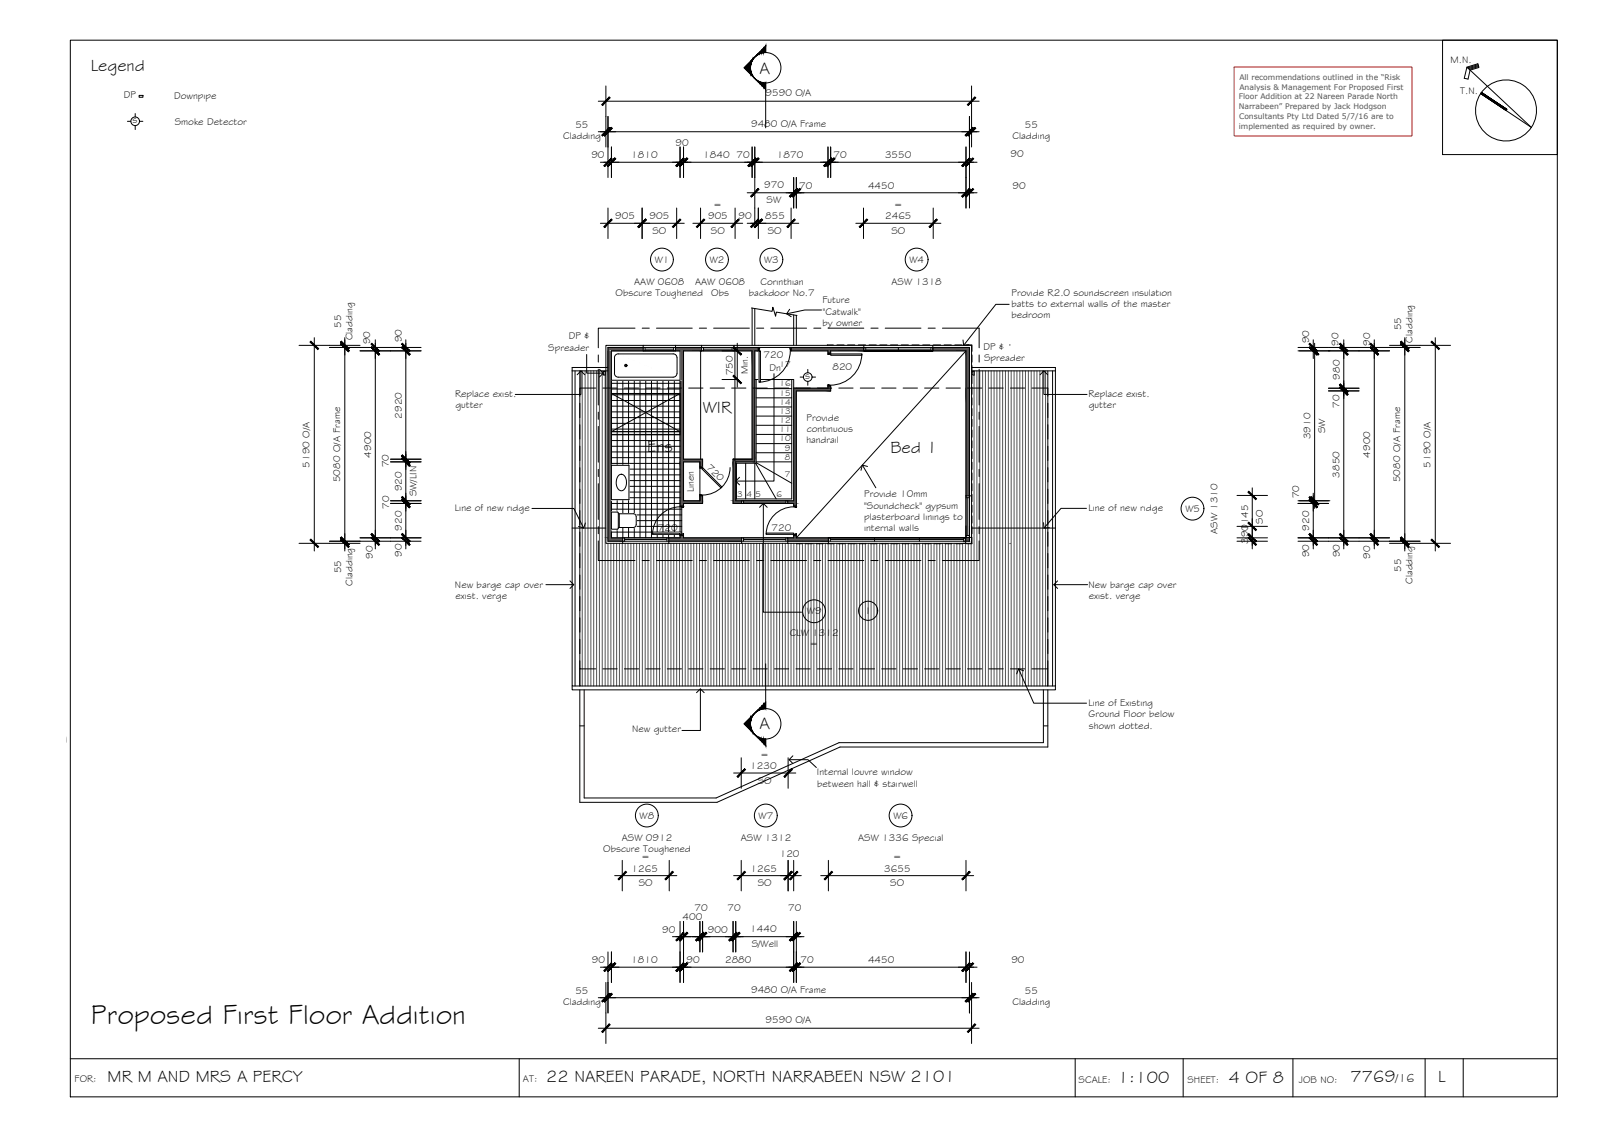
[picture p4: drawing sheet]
<svg xmlns="http://www.w3.org/2000/svg" width="420mm" height="297mm" viewBox="0 0 420 297" stroke-linecap="round" stroke-linejoin="round" font-family="sans-serif">
<!-- layer: HATCH -->
<g fill="#545454" stroke="#545454" stroke-width=".26">
<path d="M192.3 131.3h2.2v.7z"/>
<path d="M217.2 101.2l.7 .6v-.6zM217.2 101.2l.7 .6h-.7z"/>
<path d="M208.2 101.8l9.7 .7v-.7zM208.2 101.8l9.7 .7h-9.7z"/>
<path d="M208.2 102.5l.7 28.8v-28.8zM208.2 102.5l.7 28.8h-.7z"/>
<path d="M206.6 131.3l2.3 .7v-.7zM206.6 131.3l2.3 .7h-2.3z"/>
<path d="M208.2 132l.7 .7v-.7zM208.2 132l.7 .7h-.7z"/>
<path d="M192.5 91.1l6.4 .9v-.9zM192.5 91.1l6.4 .9h-6.4z"/>
<path d="M197.3 92l.7 28.4v-28.4zM197.3 92l.7 28.4h-.7z"/>
<path d="M192.3 120.4l5.7 .7v-.7zM192.3 120.4l5.7 .7h-5.7z"/>
<path d="M192.3 121.1l.7 10.2v-10.2zM192.3 121.1l.7 10.2h-.7z"/>
<path d="M192.3 132h2.2zM192.3 131.3l2.2 .7h-2.2z"/>
<path d="M177.2 91.1l6.8 .9v-.9zM177.2 91.1l6.8 .9h-6.8z"/>
<path d="M178.4 92l.9 28.4v-28.4zM178.4 92l.9 28.4h-.9z"/>
<path d="M178.4 120.4l5.9 .7v-.7zM178.4 120.4l5.9 .7h-5.9z"/>
<path d="M183.6 121.1l.7 1.3v-1.3zM183.6 121.1l.7 1.3h-.7z"/>
<path d="M183.6 130l.7 1.3v-1.3zM183.6 130l.7 1.3h-.7z"/>
<path d="M178.4 121.1l.9 10.2v-10.2zM178.4 121.1l.9 10.2h-.9z"/>
<path d="M178.4 131.3l5.9 .7v-.7zM178.4 131.3l5.9 .7h-5.9z"/>
<path d="M178.4 132l.9 .7v-.7zM178.4 132l.9 .7h-.9z"/>
<path d="M159.5 91.1l9.2 .9v-.9zM159.5 91.1l9.2 .9h-9.2z"/>
<path d="M159.5 92l.9 49v-49zM159.5 92l.9 49h-.9z"/>
<path d="M159.5 141l3.8 .9v-.9zM159.5 141l3.8 .9h-3.8z"/>
<path d="M178.4 140.3l.9 .7v-.7zM178.4 140.3l.9 .7h-.9z"/>
<path d="M175.4 141l19.1 .9v-.9zM175.4 141l19.1 .9h-19.1z"/>
<path d="M244.7 91.1l9.6 .9v-.9zM244.7 91.1l9.6 .9h-9.6z"/>
<path d="M207.5 91.1l19.1 .9v-.9zM207.5 91.1l19.1 .9h-19.1z"/>
<path d="M217.2 92l.7 .6v-.6zM217.2 92l.7 .6h-.7z"/>
<path d="M253.4 92l.9 9.7v-9.7zM253.4 92l.9 9.7h-.9z"/>
<path d="M253.4 101.7l.9 28.3v-28.3zM253.4 101.7l.9 28.3h-.9z"/>
<path d="M253.4 140.9l.9 .1zM253.4 140.9l.9 .1z"/>
<path d="M208.2 140.3l.7 .7v-.7zM208.2 140.3l.7 .7h-.7z"/>
<path d="M253.3 141l1 .9v-.9zM253.3 141l1 .9h-1z"/>
<path d="M206.6 141l10.7 .9v-.9zM206.6 141l10.7 .9h-10.7z"/>
</g>
<!-- layer: TILES -->
<g fill="none" stroke="#000" stroke-width=".26">
<path d="M160.4 93h18M160.4 94.5h18M160.4 96h18M160.4 97.5h18M160.4 99h18M161.9 92v49M163.4 92v49M164.9 92v49M166.4 92v49M167.9 92v49M169.4 92v49M170.9 92v49"/>
<path d="M172.4 92v49M173.9 92v49M175.4 92v49M176.9 92v49M160.4 100.5h18M160.4 102h18M160.4 103.5h18M160.4 105h18M160.4 106.5h18M160.4 108h18M160.4 109.5h18M160.4 111h18"/>
<path d="M160.4 112.5h18M160.4 114h18M160.4 115.5h18M160.4 117h18M160.4 118.5h18M160.4 120h18M160.4 121.5h18M160.4 123h18M160.4 124.5h18M160.4 126h18M160.4 127.5h18M160.4 129h18"/>
<path d="M160.4 130.5h18M160.4 132h18M160.4 133.5h18.4M160.4 135h18.4M160.4 136.5h18.4M160.4 138h18.4M160.4 139.5h18.4M178.4 132.9v7.2M178.8 132.9v7.2"/>
</g>
<!-- layer: HATCH -->
<g fill="none" stroke="#545454" stroke-width=".26">
<path d="M152.7 97.2v82.6M153.5 97.2v82.6M154.2 97.2v82.6M155 97.2v82.6M155.7 97.2v82.6M156.5 97.2v82.6M157.2 97.2v82.6M158 97.2v82.6M158.7 97.2v82.6M255.5 97.2v82.6M256.2 97.2v82.6M257 97.2v82.6"/>
<path d="M257.7 97.2v82.6M258.5 97.2v82.6M259.2 97.2v82.6M260 97.2v82.6M260.7 97.2v82.6M261.5 97.2v82.6M262.2 97.2v82.6M263 97.2v82.6M263.7 97.2v82.6M264.5 97.2v82.6M265.2 97.2v82.6M266 97.2v82.6"/>
<path d="M266.7 97.2v82.6M267.5 97.2v82.6M268.2 97.2v82.6M269 97.2v82.6M269.7 97.2v82.6M270.5 97.2v82.6M271.2 97.2v82.6M272 97.2v82.6M272.7 97.2v82.6M273.5 97.2v82.6M274.2 97.2v82.6M159.5 142.4v37.4"/>
<path d="M160.2 142.4v37.4M161 142.4v37.4M161.7 142.4v37.4M162.5 142.4v37.4M163.2 142.4v37.4M164 142.4v37.4M164.7 142.4v37.4M165.5 142.4v37.4M166.2 142.4v37.4M167 142.4v37.4M167.7 142.4v37.4M168.5 142.4v37.4"/>
<path d="M169.2 142.4v37.4M170 142.4v37.4M170.7 142.4v37.4M171.5 142.4v37.4M172.2 142.4v37.4M173 142.4v37.4M173.7 142.4v37.4M174.5 142.4v37.4M175.2 142.4v37.4M176 142.4v37.4M176.7 142.4v37.4M177.5 142.4v37.4"/>
<path d="M178.2 142.4v37.4M179 142.4v37.4M179.7 142.4v37.4M180.5 142.4v37.4M181.2 142.4v37.4M182 142.4v37.4M182.7 142.4v37.4M183.5 142.4v37.4M184.2 142.4v37.4M185 142.4v37.4M185.7 142.4v37.4M186.5 142.4v37.4"/>
<path d="M187.2 142.4v37.4M188 142.4v37.4M188.7 142.4v37.4M189.5 142.4v37.4M190.2 142.4v37.4M191 142.4v37.4M191.7 142.4v37.4M192.5 142.4v37.4M193.2 142.4v37.4M194 142.4v37.4M194.7 142.4v37.4M195.5 142.4v37.4"/>
<path d="M196.2 142.4v37.4M197 142.4v37.4M197.7 142.4v37.4M198.5 142.4v37.4M199.2 142.4v37.4M200 142.4v37.4M200.7 142.4v37.4M201.5 142.4v37.4M202.2 142.4v37.4M203 142.4v37.4M203.7 142.4v37.4M204.5 142.4v37.4"/>
<path d="M205.2 142.4v37.4M206 142.4v37.4M206.7 142.4v37.4M207.5 142.4v37.4M208.2 142.4v37.4M209 142.4v37.4M209.7 142.4v37.4M210.5 142.4v37.4M211.2 142.4v37.4M212 142.4v37.4M212.7 142.4v37.4M213.5 142.4v37.4"/>
<path d="M214.2 142.4v37.4M215 142.4v37.4M215.7 142.4v37.4M216.5 142.4v37.4M217.2 142.4v37.4M218 142.4v37.4M218.7 142.4v37.4M219.5 142.4v37.4M220.2 142.4v37.4M221 142.4v37.4M221.7 142.4v37.4M222.5 142.4v37.4"/>
<path d="M223.2 142.4v37.4M224 142.4v37.4M224.7 142.4v37.4M225.5 142.4v37.4M226.2 142.4v37.4M227 142.4v37.4M227.7 142.4v37.4M228.5 142.4v37.4M229.2 142.4v37.4M230 142.4v37.4M230.7 142.4v37.4M231.5 142.4v37.4"/>
<path d="M232.2 142.4v37.4M233 142.4v37.4M233.7 142.4v37.4M234.5 142.4v37.4M235.2 142.4v37.4M236 142.4v37.4M236.7 142.4v37.4M237.5 142.4v37.4M238.2 142.4v37.4M239 142.4v37.4M239.7 142.4v37.4M240.5 142.4v37.4"/>
<path d="M241.2 142.4v37.4M242 142.4v37.4M242.7 142.4v37.4M243.5 142.4v37.4M244.2 142.4v37.4M245 142.4v37.4M245.7 142.4v37.4M246.5 142.4v37.4M247.2 142.4v37.4M248 142.4v37.4M248.7 142.4v37.4M249.5 142.4v37.4"/>
<path d="M250.2 142.4v37.4M251 142.4v37.4M251.7 142.4v37.4M252.5 142.4v37.4M253.2 142.4v37.4M254 142.4v37.4M254.7 142.4v37.4"/>
</g>
<!-- layer: BORDER -->
<g fill="none" stroke="#000" stroke-width=".26">
<path d="M18.4 10.5h390v277.1h-390zM378.3 10.5h30.1v30h-30.1zM384.7 17.6l2.9-.9 .3 1-2.3 .7-.6 2.3-1-.2 .7-2.9 16.9 15.8-13.2-8.9M387.7 16.9l-2.8 .9M387.8 17.2l-2.7 .8M387.8 17.4l-2.5 .8M388.6 24.2l6.6 4.5M18.4 277.6h390M136.2 277.6v10M282 277.6v10M310.3 277.6v10M339.1 277.6v10"/>
<path d="M373.8 277.6v10M383.8 277.6v10"/>
<circle cx="395" cy="29" r="8"/>
</g>
<!-- layer: SERVICES -->
<g fill="none" stroke="#000" stroke-width=".26">
<path d="M33.4 31.8h.9M35.5 29.8v.9M35.5 32.9v1.1M36.5 25h1v.5h-1zM36.6 31.8h.9M158.2 97.3h.5v1h-.5zM209.9 98.9h.8M211.9 96.9v.8M211.9 100v1M213 98.9h.9M255 97.3h.5v1h-.5z"/>
<circle cx="35.5" cy="31.8" r="1.13"/>
<circle cx="211.9" cy="98.9" r="1.13"/>
</g>
<!-- layer: NEWWORK -->
<g fill="none" stroke="#000" stroke-width=".26">
<path d="M150.8 97.2v82.6M152.1 97.2v82.6h122.7v-82.6M159.5 96.3h-9.4v.9h9.4M168.7 91.1h-9.2v50.8h3.8M168.7 90.5v1.5M177.2 91.1h6.8M177.2 90.5v1.5M184 90.5v1.5h-4.7v28.4h5v2M192.5 90.5v1.5h4.8v28.4h-5v11.6h15.9v.7h.7v-30.2h9v-1.3h-.7v.6h-9M192.5 91.1h34.1M197.1 80.7l5.4 .9 .2-1 .7 2.3 .2-1.1 5.4 .9M197.3 80.8v9.7"/>
<path d="M198 80.9v9.6M198.9 91.1v.9h-.9v29.1h-5v10.2h15.2v-27.5M208.2 82.6v7.9M208.9 82.7v7.8M217 90.4h1.6M219.5 90.4h1.9M222.3 90.4h1.9M225.1 90.4h1.9M226.6 90.5v1.5h-8.7v.6h-.7v-.6h-9.7v-.9M227.9 90.4h1.9M230.7 90.4h1.9M233.6 90.4h1.8"/>
<path d="M236.4 90.4h1.8M239.2 90.4h1.9M242 90.4h1.9M244.7 90.5v1.5h8.7v38h1.4M244.7 91.1h9.6v38.9M244.8 90.4h1.9M247.6 90.4h1.9M250.4 90.4h1.9M253.2 90.4h1.6M254.8 96.3h22v.9h-22M254.9 90.4v1.7M254.9 93.1v1.8"/>
<path d="M254.9 95.9v1.8M254.9 98.7v1.9M276.1 97.2v82.6M254.9 101.5v1.9M254.9 104.3v1.9M254.9 107.1v1.9M254.9 109.9v1.9M254.9 112.7v1.9M254.9 115.6v1.8M254.9 118.4v1.8M150.1 138.4h8.8M183.6 122.4v-1.3h-4.3v10.2h4.3v-1.3"/>
<path d="M184.3 130v2h-5v.7h-.9v-40.7h-18v49h2.9v1.4M253.4 137.9v3.1h-.7M254.3 137.9v4h-1.6M254.8 138.4h22M254.9 121.2v1.9M254.9 124v1.9M254.9 126.8v1.9M254.9 129.6v1.9M254.9 132.4v1.9M254.9 135.2v1.9M254.9 138.1v1.8M175.4 142.4v-1.4h3v-.7h.9v.7h15.2v1.4"/>
<path d="M175.4 141.9h19.1M206.6 142.4v-1.4h1.6v-.7h.7v.7h8.4v1.4M206.6 141.9h10.7M208.9 142.6h1.4M211.3 142.6h1.8M214.1 142.6h1.8M216.9 142.6h1.9M219.7 142.6h1.9M222.5 142.6h1.9M225.3 142.6h1.9M228.1 142.6h1.9M231 142.6h1.8"/>
<path d="M233.8 142.6h1.8M236.6 142.6h1.8M239.4 142.6h1.9M242.2 142.6h1.9M245 142.6h1.9M247.8 142.6h1.9M250.6 142.6h1.9M253.3 141v1.4M253.4 140.9h1.4M254.9 140.9v1.7h-1.4M150.1 179.8v1.1h126.7v-1.1"/>
</g>
<!-- layer: 0.13 -->
<path d="M183.8 92v28.4M192.8 92v28.9M207.3 92a8.2 8.2 0 0 1-8.2 8.2M226 92.8a8.2 8.2 0 0 1-8.2 8.2M253.4 92l-44.5 49M178.3 132.9a7.2 7.2 0 0 0-7.2 7.2M183.6 121.1v10.2M191.5 122.6a7.2 7.2 0 0 1-7.2 7.2M208.2 132.9a7.2 7.2 0 0 0-7.3 7.2" fill="none" stroke="#000" stroke-width=".26"/>
<!-- layer: STAIRS -->
<g fill="none" stroke="#000" stroke-width=".26">
<path d="M198 99.5h10.2v4.3M198.3 99.5v21.9h-5.3M207.7 99.5v31.3h-14.7M198.3 118.7h9.4M198.3 116.3h9.4M198.3 113.9h9.4M198.3 111.5h9.4M198.3 109.1h9.4M198.3 106.7h9.4M198.3 104.3h9.4M198.3 101.9h9.4M193.2 121.4v9.4"/>
<path d="M195.6 121.4v9.4M198 121.4v9.4M198.2 121.4l5.4 9.4M198.3 121.1h9.4M198.3 121.3l9.4 5.4"/>
</g>
<!-- layer: MASK -->
<g fill="#fff" stroke="#fff" stroke-width=".26">
<path d="M184.3 122.6v.5l-.3-.3z"/>
<path d="M184.3 122.6l4.8 4.8-4.8-4.3z"/>
<path d="M166.8 135.3v2.4z"/>
<path d="M160.4 92h18z"/>
<path d="M160.4 92h18v7.7z"/>
<path d="M171.2 140.1h7.2v-.3zM171.2 139.8h7.2l-7.2 .3z"/>
<path d="M184.3 123.1l4.8 4.8v-.5zM189.1 127.4l.2 .3-.2 .2z"/>
<path d="M160.4 122v9l4.6-9zM165 122v9h-4.6z"/>
<path d="M166.9 135.4l-.1 2.3zM166.8 135.3v2.4zM166.8 135.3v2.4z"/>
<path d="M166.8 135.3v2.5zM166.8 135.2v2.6z"/>
<path d="M166.8 135.2v2.6zM166.8 135.2v2.6z"/>
<path d="M166.8 135.2v2.7zM166.8 135.1v2.8z"/>
<path d="M166.8 135.1l-.1 2.9zM166.7 135v3z"/>
<path d="M166.7 135v3zM166.7 135v3z"/>
<path d="M166.7 135l-.1 3.1zM166.6 134.9v3.2z"/>
<path d="M166.6 134.9v3.2zM166.6 134.9v3.2z"/>
<path d="M166.6 134.9l-.1 3.3zM166.5 134.8v3.4z"/>
<path d="M166.5 134.8v3.4zM166.5 134.8v3.4z"/>
<path d="M166.5 134.8l-.1 3.4zM166.4 134.8v3.4z"/>
<path d="M166.4 134.8v3.5zM166.4 134.7v3.6z"/>
<path d="M166.4 134.7l-.1 3.6zM166.3 134.7v3.6z"/>
<path d="M166.3 134.7v3.6zM166.3 134.7v3.6z"/>
<path d="M166.3 134.7l-.2 3.6h.2zM166.1 134.7h.2l-.2 3.6z"/>
<path d="M162.2 138.3h3.9v-3.6zM162.2 134.7h3.9l-3.9 3.6z"/>
<path d="M162.2 134.5v4zM162.2 134.5v4z"/>
<path d="M162.2 134.5l-.1 4.1zM162.1 134.4v4.2z"/>
<path d="M162.1 134.4v4.2zM162.1 134.4v4.2z"/>
<path d="M162.1 134.4v4.3zM162.1 134.3v4.4z"/>
<path d="M162.1 134.3v4.4zM162.1 134.3v4.4z"/>
<path d="M162.1 134.3l-.1 4.4zM162 134.3v4.4z"/>
<path d="M162 134.3v4.4zM162 134.3v4.4z"/>
<path d="M162 134.3l-.1 4.4zM161.9 134.3v4.4z"/>
<path d="M161.9 134.3l-1.5 4.4h1.5zM160.4 134.3h1.5l-1.5 4.4z"/>
<path d="M160.4 99.7h18zM160.4 92l18 7.7h-18z"/>
<path d="M217.9 92.8v.3l8.2-.3zM217.9 93.1l8.2-.3v.3z"/>
<path d="M201 140.1h7.2v-.3zM201 139.8h7.2l-7.2 .3z"/>
<path d="M199.1 92l.3 8.2v-8.2zM199.1 92l.3 8.2h-.3z"/>
</g>
<path d="M160.4 92h18v7.7h-18zM199.1 92h.3v8.2h-.3zM217.9 92.8h8.2v.3h-8.2zM160.4 122h4.6v9h-4.6zM161.9 134.2l.2 .1M161.9 134.3h-1.5v4.4h1.5l.3-.4h3.9a.75 .75 0 0 0 .7-.8l.1-2.1M162.1 134.3l.1 .4h3.9a.72 .72 0 0 1 .7 .7M171.2 139.8h7.2v.3h-7.2zM184.3 122.6l5 5.1-.2 .2-5.1-5.1zM201 139.8h7.2v.3h-7.2z" fill="none" stroke="#fff" stroke-width=".26"/>
<!-- layer: DOORS -->
<g fill="none" stroke="#000" stroke-width=".26">
<path d="M198.9 91.1h.3l-.1 .9h-.2zM199.1 92h.3v8.2h-.3zM207.1 91.1h.4v.9h-.2zM217.2 92.6h.7v.2l-.7 .1zM217.9 92.8h8.2v.3h-8.2zM217.2 100.9l.7 .1v.2h-.7zM171.2 139.8h7.2v.3h-7.2zM178.4 132.7h.9v.3l-.9-.1zM183.6 122.4h.7v.2l-.7 .1zM183.6 129.6l.7 .2v.2h-.7zM184.3 122.6l5 5.1-.2 .2-5.1-5.1zM201 139.8h7.2v.3h-7.2z"/>
<path d="M208.2 132.7h.7v.3l-.7-.1zM178.4 140.1l.9-.2v.4h-.9zM208.2 140.1l.7-.2v.4h-.7z"/>
</g>
<!-- layer: WETAREA FIXTURES -->
<g fill="none" stroke="#000" stroke-width=".26">
<path d="M160.4 92h18v7.7h-18zM161.4 93.1l.8-.3h14.3a1.04 1.04 0 0 1 1.1 1v4.1a1.01 1.01 0 0 1-1.1 1h-14.3a.97 .97 0 0 1-1-1l-.1-4.1zM160.4 103.2h18v10h-18zM160.4 113.2h18v.7h-18zM160.4 103.2l18 10M178.4 103.2l-18 10M160.4 122h4.6v9h-4.6zM161.9 134.2l.3 .3-.1 4-.2 .2h-1.5v-4.4h1.5M162.2 134.7h3.9a.75 .75 0 0 1 .7 .7M162.2 124.7a1.17 1.17 0 0 1 1.3-.2 1.17 1.17 0 0 1 .7 1.1 2.44 2.44 0 0 1-1.1 3.1 2.1 2.1 0 0 1-1.4-3.1zM162.4 134.7v3.6M166.9 135.4l-.1 2.1a.75 .75 0 0 1-.7 .8h-3.9"/>
<circle cx="164.1" cy="95.8" r=".31"/>
<circle cx="164.1" cy="95.8" r=".2"/>
</g>
<!-- layer: WINDOWS -->
<g fill="none" stroke="#000" stroke-width=".26">
<path d="M168.7 90.5h8.5M168.7 92h8.5M168.7 91.1h8.5M169.2 91.5h7.5M169.2 91.1v.9M176.7 91.1v.9M184 90.5h8.5M184 92h8.5M184 91.1h8.5M184.5 91.5h7.5M184.5 91.1v.9M192 91.1v.9"/>
<path d="M226.6 91.1h18.1v.9h-18.1h18.1h-18.1zM226.6 90.5h18.1M227.1 91.1v.9M227.1 91.5h17.1M235.6 91.1v.9M244.2 91.1v.9M194.5 131.3h12.1v.7h-12.1zM195 131.3v.7M195 131.6h11.1M206.1 131.3v.7M253.4 130v10.9M253.4 130.5h.9"/>
<path d="M253.8 130.5v9.9M254.3 130v10.9M254.8 130v10.9M163.3 141h12.1M163.3 142.4h12.1M163.3 141.9h12.1M163.8 141.4h11.1M163.8 141v.9M174.9 141v.9M194.5 141h12.1M194.5 142.4h12.1M194.5 141.9h12.1"/>
<path d="M195 141v.9M195 141.4h11.1M206.1 141v.9M217.3 141h36v.9h-36zM217.3 142.4h36M217.8 141.4h35M217.8 141v.9M229.4 141v.9M241.1 141v.9M252.8 141v.9M253.3 141h-36h36M253.4 140.4h.9"/>
<circle cx="173.6" cy="68.1" r="3"/>
<circle cx="188" cy="68.1" r="3"/>
<circle cx="202.3" cy="68.1" r="3"/>
<circle cx="240.4" cy="68.1" r="3"/>
<circle cx="312.8" cy="133.4" r="3"/>
<circle cx="213.5" cy="160.3" r="3"/>
<circle cx="169.6" cy="213.8" r="3"/>
<circle cx="200.8" cy="213.8" r="3"/>
<circle cx="236.2" cy="213.8" r="3"/>
</g>
<!-- layer: ROOFPLAN NEW -->
<g fill="none" stroke="#000" stroke-width=".26">
<path d="M156.9 93.1v1.8M156.9 96.8v9.4M166.5 86h-9.6v5.2M168.4 86h1.9M172.2 86h9.4M183.4 86h1.9M187.2 86h9.3M198.4 86h1.9M202.2 86h9.3M213.4 86h1.9M217.2 86h9.4M228.4 86h1.9"/>
<path d="M232.2 86h9.3M243.4 86h1.9M247.2 86h9.6v5.2M256.8 93.1v1.8M256.8 96.8v9.4M156.9 108v1.9M156.9 111.8v9.4M256.8 108v1.9M256.8 111.8v9.4M156.9 123.1v1.8M156.9 126.8v9.4M156.9 138.1v1.8"/>
<path d="M256.8 123.1v1.8M256.8 126.8v9.4M256.8 138.1v1.8M156.9 141.8v5.2h9.6M168.4 147h1.9M172.2 147h9.4M183.4 147h1.9M187.2 147h9.3M198.4 147h1.9M202.2 147h9.3M213.4 147h1.9M217.2 147h9.4"/>
<path d="M228.4 147h1.9M232.2 147h9.3M243.4 147h1.9M256.8 141.8v5.2h-9.6"/>
</g>
<!-- layer: EXISTING -->
<g fill="none" stroke="#000" stroke-width=".26">
<path d="M152.1 105.7v3.8M152.1 111.4v3.7M152.1 117v3.7M156.2 101.7h-4.1v2.2M158.1 101.7h3.8M163.8 101.7h3.7M169.4 101.7h3.7M175 101.7h3.7M180.6 101.7h3.8M186.3 101.7h3.7M191.9 101.7h3.7M197.5 101.7h3.7"/>
<path d="M203.1 101.7h3.8M208.8 101.7h3.7M214.4 101.7h3.7M220 101.7h3.7M225.6 101.7h3.8M231.3 101.7h3.7M236.9 101.7h3.7M242.5 101.7h3.7M248.1 101.7h3.8M253.8 101.7h3.7M259.4 101.7h3.7M265 101.7h3.7"/>
<path d="M270.6 101.7h4.2v2.2M274.8 105.7v3.8M274.8 111.4v3.7M274.8 117v3.7M152.1 122.6v3.8M152.1 128.2v3.8M152.1 133.9v3.7M152.1 139.5v3.7M274.8 122.6v3.8M274.8 128.2v3.8M274.8 133.9v3.7M274.8 139.5v3.7"/>
<path d="M152.1 145.1v3.8M152.1 150.7v3.8M152.1 156.4v3.7M274.8 145.1v3.8M274.8 150.7v3.8M274.8 156.4v3.7M152.1 173.2v2.2h4.1M152.1 162v3.7M152.1 167.6v3.8M152.1 175.4v4.4M158.1 175.4h3.8M163.8 175.4h3.7"/>
<path d="M169.4 175.4h3.7M175 175.4h3.7M180.6 175.4h3.8M186.3 175.4h3.7M191.9 175.4h3.7M197.5 175.4h3.7M203.1 175.4h3.8M208.8 175.4h3.7M214.4 175.4h3.7M220 175.4h3.7M225.6 175.4h3.8M231.3 175.4h3.7"/>
<path d="M236.9 175.4h3.7M242.5 175.4h3.7M248.1 175.4h3.8M253.8 175.4h3.7M259.4 175.4h3.7M265 175.4h3.7M274.8 173.2v2.2h-4.2M274.8 162v3.7M274.8 167.6v3.8M274.8 175.4v4.4M152.1 180.9v29.4h36l32.2-14.5h54.5v-14.9M152.1 190.3h1.1"/>
<path d="M153.2 180.9v28.3h34.6l32.3-14.5h53.5v-13.8M273.6 190.3h1.2"/>
</g>
<!-- layer: SECTION POINT -->
<g fill="#000" stroke="#000" stroke-width=".26">
<path d="M195.2 17.8l1.6-1.7v3.3zM197.6 15.3l-.3 .5zM198.4 14.5l-.4 .4zM197.6 20.2l.4 .4zM198 20.6l.4 .4zM196.8 188.1v3.3l-1.6-1.6zM197.3 191.7l.3 .5zM198 186.9l-.4 .5zM198.4 186.6l-.4 .3zM198 192.6l.4 .4z"/>
<path d="M196.8 16.1v1.4zM196.9 16l-.1 1.5z"/>
<path d="M196.8 18v1.4zM196.9 18.6v.9z"/>
<path d="M197.1 15.8l-.2 1.1zM197.1 15.8l-.2 1.1z"/>
<path d="M196.9 18.6v.9l.2-.3zM197.1 19.2v.5l-.2-.2z"/>
<path d="M197.1 15.8v.6l.2-.8zM197.3 15.6l-.2 .8z"/>
<path d="M197.1 19.2v.5h.2zM197.1 19.7h.2v.2z"/>
<path d="M197.6 15.3l-.3 .5zM198 14.9l-.4 .5z"/>
<path d="M197.3 19.7l.3 .5zM197.3 19.9l.3 .3z"/>
<path d="M198.4 14.5l.4-.4zM198.8 14.1l-.4 .5z"/>
<path d="M199.3 13.6l-.5 .7zM199.3 13.6v.5l-.5 .2z"/>
<path d="M199.3 13.6v.5l.5-1zM199.8 13.1v.8l-.5 .2z"/>
<path d="M200.3 12.6l-.5 .5v.8zM200.3 12.6v1.2l-.5 .1z"/>
<path d="M200.8 12.1l-.5 .5v1.2zM200.8 12.1v1.7h-.5z"/>
<path d="M198.4 20.9l.4 .3zM198.4 21l.4 .2v.2z"/>
<path d="M198.8 21.2v.2l.5 .1zM198.8 21.4l.5 .1v.4z"/>
<path d="M199.3 21.5v.4l.5-.3zM199.3 21.9l.5-.3v.8z"/>
<path d="M199.8 21.6v.8l.5-.7zM200.3 21.7v1.2l-.5-.5z"/>
<path d="M200.3 21.7v1.2l.5-1.1zM200.8 21.8v1.6l-.5-.5z"/>
<path d="M196.8 190l.1 1.5zM196.8 190l.1 1.5z"/>
<path d="M196.8 188.1v1.4zM196.8 188.1l.1 .8z"/>
<path d="M196.9 190.6l.2 1.1zM196.9 190.6l.2 1.1z"/>
<path d="M196.9 188l.2 .4-.2 .5zM196.9 188l.2 .4v-.5z"/>
<path d="M197.1 191.2l.2 .7-.2-.2zM197.1 191.2l.2 .7z"/>
<path d="M197.1 187.9l.2-.1-.2 .6zM197.1 187.9l.2-.1v-.2z"/>
<path d="M197.3 191.7l.3 .5zM197.6 192.2l.4 .4z"/>
<path d="M197.3 187.6l.3-.2-.3 .4zM197.6 187.3l-.3 .3z"/>
<path d="M198.4 192.9l.4 .5zM198.4 192.9l.4 .5z"/>
<path d="M198.4 186.6l.4-.3zM198.4 186.6l.4-.3v-.2z"/>
<path d="M198.8 193.2l.5 .7zM198.8 193.2l.5 .7v-.4z"/>
<path d="M198.8 186.1h.5l-.5 .2zM198.8 186.1h.5v-.5z"/>
<path d="M199.3 193.5l.5 .9-.5-.5zM199.3 193.5l.5 .9v-.8z"/>
<path d="M199.3 185.6l.5 .3-.5 .2zM199.3 185.6l.5 .3v-.7z"/>
<path d="M199.8 193.6l.5 1.3-.5-.5zM199.8 193.6l.5 1.3v-1.2z"/>
<path d="M199.8 185.2l.5 .6-.5 .1zM200.3 184.6l-.5 .6 .5 .6z"/>
<path d="M200.3 193.7l.5 1.7-.5-.5zM200.3 193.7l.5 1.7v-1.6z"/>
<path d="M200.3 184.6l.5 1.2h-.5zM200.3 184.6l.5 1.2v-1.7z"/>
</g>
<g fill="none" stroke="#000" stroke-width=".26">
<path d="M200.8 13.8v-1.7l-5.6 5.7 5.6 5.6M200.8 21.8v11.7M200.8 174v11.8M200.8 184.1l-5.6 5.7 5.6 5.6v-1.6"/>
<circle cx="200.8" cy="17.8" r="4"/>
<circle cx="200.8" cy="189.8" r="4"/>
</g>
<!-- layer: 0 -->
<g fill="none" stroke="#000" stroke-width=".26">
<path d="M264.7 79.8h-3.5l-8.5 10.7M151.4 98.2l1-1 1 1M152.4 97.2v6.2h-17.3M153.9 92.9v4.9h4.3M157.2 96.8l1 1-1 1M203 98v28.1h-10M207.1 81.1l-.8 1.2 1.2 .7M215.5 81.3h-4.4l-4.8 1M217 90.4v.1M252.6 89.1l.1 1.4 1.4-.1M264.8 90.4h.1M272.8 98.2l1-1 1 1"/>
<path d="M273.8 97.2v6.2h11.3M139.5 133.3h11l2.6 5.1M153.5 137.1l-.4 1.3-1.4-.4M194 125.1l-1 1 1 1M199.2 133l1-1 1 1M200.2 132v28.5h10M226.2 121.9l3.5 6M227.5 122.3l-1.3-.4-.4 1.4M273.7 137l.1 1.4 1.4-.1M285 133.3h-6.7l-4.5 5.1M143.2 153.3h7.3M149.5 152.3l1 1-1 1"/>
<path d="M264.9 142.4v.2M276.4 153.3h8.8M277.4 152.3l-1 1 1 1M267.2 175.4l3.9 9h13.9M268.5 175.9l-1.3-.5-.6 1.3M182.7 181.6l1-1 1 1M183.7 180.6v10.9h-4.8M207 199.2h4.9l2.2 2M207.9 198.2l-.9 1 .9 1"/>
</g>
<!-- layer: DIMENSION -->
<g fill="none" stroke="#000" stroke-width=".26">
<path d="M156.9 26.5h99.9M156.9 34.5h99.9M158.9 22.5v16M159.5 30.5v16M160.4 38.5v8M178.4 38.5v8M179.3 38.5v8M197.3 38.5v8M198 38.5v20M217.2 38.5v8M217.9 38.5v8M253.4 38.5v16"/>
<path d="M254.3 30.5v24M254.8 22.5v16M157.5 42.5h98.8M157.5 58.5h22M159.5 54.5v8M168.4 54.5v8M177.5 54.5v8M181.7 58.5h13.1M183.7 54.5v8M192.8 54.5v8M196 50.5h60.3M196 58.5h13.5"/>
<path d="M198.9 54.5v8M207.5 54.5v8M208.2 46.5v8M208.9 46.5v8M224.5 58.5h22.3M226.5 54.5v8M244.8 54.5v8M78.4 90.5h16M82.4 88.5v56M86.4 91.1h24M90.4 88.5v56M94.4 92h16"/>
<path d="M98.4 89.1v54.8M106.4 89.1v54.8M189.4 92h4M189.4 99.5h4M193.4 90v11.5M340.4 91.1h32M340.4 92h24M344.4 89.1v4.9M344.8 90v43.3M352.4 89.1v54.8M360.4 89.1v54.8M364.4 90.5h16"/>
<path d="M368.4 88.5v56M376.4 88.5v56M348.4 101.8h8M348.4 102.5h8M102.4 132h8M102.4 131.3h8M102.4 121.1h8M102.4 120.4h8M192.3 120.4h5M324.4 129.9h8M324.4 138h8M328.4 136v7.9"/>
<path d="M328.4 127.9v15.1M340.4 132h8M340.4 131.3h8.4M344.4 129.3v14.6M78.4 142.4h16M86.4 141.9h24M94.4 141h16M324.4 141.9h8M324.4 141h8M340.4 141.9h32M340.4 141h24M364.4 142.4h16"/>
<path d="M194.4 198.7v8M206.7 198.7v8M192.4 202.7h16.3M161.2 229.6h16.3M163.2 225.6v8M175.5 225.6v8M192.4 229.6h17.7M194.4 225.6v8M206.7 225.6v8M208.2 225.6v8M215.3 229.6h40.1M217.3 225.6v8"/>
<path d="M253.4 225.6v8M157.5 253.6h98.8M158.9 257.6v16M159.5 249.6v16M160.4 249.6v8M176.4 245.6h34.5M178.4 241.6v16M179.3 241.6v16M183.6 241.6v8M184.3 241.6v8M192.3 241.6v8M193 241.6v8"/>
<path d="M208.2 241.6v16M208.9 241.6v16M253.4 249.6v8M254.3 249.6v16M254.8 257.6v16M156.9 269.6h99.9M156.9 261.6h99.9"/>
</g>
<!-- layer: 0 -->
<g fill="#000" stroke="#000" stroke-width=".26">
<path d="M157.8 35.4l.2 .2 1.8-2.2zM159.8 33.4l.2 .2-2 2z"/>
<path d="M159.8 25.4l-1.8 2.2 2-2zM159.8 25.4l-1.8 2.2-.2-.2z"/>
<path d="M160.3 33.4l-1.7 2.2 2-2zM158.4 35.4l1.9-2-1.7 2.2z"/>
<path d="M160.3 33.4l-1.7 2.2 2-2zM158.4 35.4l1.9-2-1.7 2.2z"/>
<path d="M253.2 35.4l.2 .2 1.8-2.2zM255.2 33.4l.2 .2-2 2z"/>
<path d="M253.2 35.4l.2 .2 1.8-2.2zM255.2 33.4l.2 .2-2 2z"/>
<path d="M253.7 27.4l.2 .2 1.8-2.2zM255.7 25.4l.2 .2-2 2z"/>
<path d="M255.7 33.4l-1.8 2.2 2-2zM255.7 33.4l-1.8 2.2-.2-.2z"/>
<path d="M158.4 43.4l.2 .2 1.7-2.2zM160.3 41.4l.3 .2-2 2z"/>
<path d="M160.3 57.4l-1.7 2.2 2-1.9zM158.4 59.4l1.9-2-1.7 2.2z"/>
<path d="M161.3 41.4l-1.8 2.2 2-2zM161.3 41.4l-1.8 2.2-.2-.2z"/>
<path d="M161.3 41.4l-1.8 2.2 2-2zM161.3 41.4l-1.8 2.2-.2-.2z"/>
<path d="M167.3 59.4l.2 .2 1.8-2.2zM169.3 57.4l.2 .3-2 1.9z"/>
<path d="M169.3 57.4l-1.8 2.2 2-1.9zM167.3 59.4l2-2-1.8 2.2z"/>
<path d="M176.3 59.4l.3 .2 1.8-2.2zM178.4 57.4l.2 .3-2 1.9z"/>
<path d="M177.3 43.4l.2 .2 1.7-2.2zM179.2 41.4l.3 .2-2 2z"/>
<path d="M177.3 43.4l.2 .2 1.7-2.2zM179.2 41.4l.3 .2-2 2z"/>
<path d="M180.2 41.4l-1.8 2.2 2-2zM178.1 43.4l2.1-2-1.8 2.2z"/>
<path d="M180.2 41.4l-1.8 2.2 2-2zM178.1 43.4l2.1-2-1.8 2.2z"/>
<path d="M184.6 57.4l-1.8 2.2 2-1.9zM182.6 59.4l2-2-1.8 2.2z"/>
<path d="M191.7 59.4l.2 .2 1.8-2.2zM193.7 57.4l.2 .3-2 1.9z"/>
<path d="M196.2 43.4l.2 .2 1.7-2.2zM198.1 41.4l.3 .2-2 2z"/>
<path d="M196.2 43.4l.2 .2 1.7-2.2zM198.1 41.4l.3 .2-2 2z"/>
<path d="M196.9 59.4l.2 .2 1.7-2.2zM198.8 57.4l.3 .3-2 1.9z"/>
<path d="M198.8 41.4l-1.7 2.2 2-2zM198.8 41.4l-1.7 2.2-.2-.2z"/>
<path d="M198.8 41.4l-1.7 2.2 2-2zM198.8 41.4l-1.7 2.2-.2-.2z"/>
<path d="M198.8 49.4l-1.7 2.2 2-2zM198.8 49.4l-1.7 2.2-.2-.2z"/>
<path d="M199.8 57.4l-1.8 2.2 2-1.9zM199.8 57.4l-1.8 2.2-.2-.2z"/>
<path d="M199.8 57.4l-1.8 2.2 2-1.9zM199.8 57.4l-1.8 2.2-.2-.2z"/>
<path d="M206.4 59.4l.2 .2 1.8-2.2zM208.4 57.4l.2 .3-2 1.9z"/>
<path d="M207.1 51.4l.2 .2 1.7-2.2zM209 49.4l.3 .2-2 2z"/>
<path d="M207.1 51.4l.2 .2 1.7-2.2zM209 49.4l.3 .2-2 2z"/>
<path d="M209.7 49.4l-1.7 2.2 2-2zM209.7 49.4l-1.7 2.2-.2-.2z"/>
<path d="M209.7 49.4l-1.7 2.2 2-2zM209.7 49.4l-1.7 2.2-.2-.2z"/>
<path d="M216.1 43.4l.2 .2 1.7-2.2zM218 41.4l.3 .2-2 2z"/>
<path d="M216.1 43.4l.2 .2 1.7-2.2zM218 41.4l.3 .2-2 2z"/>
<path d="M218.7 41.4l-1.7 2.2 2-2zM218.7 41.4l-1.7 2.2-.2-.2z"/>
<path d="M218.7 41.4l-1.7 2.2 2-2zM218.7 41.4l-1.7 2.2-.2-.2z"/>
<path d="M227.4 57.4l-1.8 2.2 2-1.9zM225.3 59.4l2.1-2-1.8 2.2z"/>
<path d="M243.7 59.4l.2 .2 1.7-2.2zM245.6 57.4l.3 .3-2 1.9z"/>
<path d="M252.3 43.4l.2 .2 1.8-2.2zM254.3 41.4l.2 .2-2 2z"/>
<path d="M252.3 43.4l.2 .2 1.8-2.2zM254.3 41.4l.2 .2-2 2z"/>
<path d="M252.3 51.4l.2 .2 1.8-2.2zM254.3 49.4l.2 .2-2 2z"/>
<path d="M252.3 51.4l.2 .2 1.8-2.2zM254.3 49.4l.2 .2-2 2z"/>
<path d="M255.2 41.4l-1.8 2.2 2-2zM255.2 41.4l-1.8 2.2-.2-.2z"/>
<path d="M255.2 49.4l-1.8 2.2 2-2zM255.2 49.4l-1.8 2.2-.2-.2z"/>
<path d="M81.3 89.7l2 1.9 .3-.2zM81.5 89.4l2.1 2-2.3-1.7z"/>
<path d="M89.5 89.4l-.2 .3 2.3 1.7zM89.3 89.7l2.3 1.7-.3 .2z"/>
<path d="M89.3 90.2l2 2 .3-.2zM89.5 90l2.1 2-2.3-1.8z"/>
<path d="M89.3 90.2l2 2 .3-.2zM89.5 90l2.1 2-2.3-1.8z"/>
<path d="M97.3 90.2l2.2 1.8-2-2zM97.3 90.2l2.2 1.8-.2 .2z"/>
<path d="M97.3 91.1l2 2 .2-.2zM97.3 91.1l.2-.2 2 2z"/>
<path d="M97.3 91.1l2 2 .2-.2zM97.3 91.1l.2-.2 2 2z"/>
<path d="M105.3 90.2l2.2 1.8-2-2zM105.3 90.2l2.2 1.8-.2 .2z"/>
<path d="M105.3 91.1l2 2 .2-.2zM105.3 91.1l.2-.2 2 2z"/>
<path d="M105.3 91.1l2 2 .2-.2zM105.3 91.1l.2-.2 2 2z"/>
<path d="M192.5 98.4l-.2 .2 2.2 1.8zM192.3 98.6l2.2 1.8-.2 .2z"/>
<path d="M192.3 91.1l2 2 .2-.2zM192.5 90.9l2 2-2.2-1.8z"/>
<path d="M343.5 90l-.2 .2 2.2 1.8zM343.3 90.2l2.2 1.8-.2 .2z"/>
<path d="M343.3 91.1l2 2 .2-.2zM343.3 91.1l.2-.2 2 2z"/>
<path d="M343.7 91.1l2 2 .2-.2zM343.7 91.1l.2-.2 2 2z"/>
<path d="M351.5 90l-.2 .2 2.2 1.8zM351.3 90.2l2.2 1.8-.2 .2z"/>
<path d="M351.3 91.1l2 2 .2-.2zM351.5 90.9l2 2-2.2-1.8z"/>
<path d="M351.3 91.1l2 2 .2-.2zM351.5 90.9l2 2-2.2-1.8z"/>
<path d="M359.5 90l-.2 .2 2.2 1.8zM359.3 90.2l2.2 1.8-.2 .2z"/>
<path d="M359.3 91.1l2 2 .2-.2zM359.3 91.1l.2-.2 2 2z"/>
<path d="M359.3 91.1l2 2 .2-.2zM359.3 91.1l.2-.2 2 2z"/>
<path d="M367.5 89.4l-.2 .3 2.2 1.7zM367.3 89.7l2.2 1.7-.2 .2z"/>
<path d="M367.3 90.2l2 2 .2-.2zM367.3 90.2l.2-.2 2 2z"/>
<path d="M367.3 90.2l2 2 .2-.2zM367.3 90.2l.2-.2 2 2z"/>
<path d="M375.3 89.7l2 1.9 .2-.2zM375.3 89.7l.2-.3 2 2z"/>
<path d="M105.3 119.5l2.2 1.8-2-2zM105.3 119.5l2.2 1.8-.2 .2z"/>
<path d="M105.3 119.5l2.2 1.8-2-2zM105.3 119.5l2.2 1.8-.2 .2z"/>
<path d="M351.5 100.7l-.2 .2 2.2 1.8zM351.3 100.9l2.2 1.8-.2 .2z"/>
<path d="M351.5 100.7l-.2 .2 2.2 1.8zM351.3 100.9l2.2 1.8-.2 .2z"/>
<path d="M351.3 101.6l2 2 .2-.2zM351.3 101.6l.2-.2 2 2z"/>
<path d="M351.3 101.6l2 2 .2-.2zM351.3 101.6l.2-.2 2 2z"/>
<path d="M97.3 140.1l2.2 1.8-2-2zM97.3 140.1l2.2 1.8-.2 .2z"/>
<path d="M97.3 140.1l2.2 1.8-2-2zM97.3 140.1l2.2 1.8-.2 .2z"/>
<path d="M105.3 140.1l2.2 1.8-2-2zM105.3 140.1l2.2 1.8-.2 .2z"/>
<path d="M105.3 130.4l2.2 1.8-2-2zM105.3 130.4l2.2 1.8-.2 .2z"/>
<path d="M105.3 130.4l2.2 1.8-2-2zM105.3 130.4l2.2 1.8-.2 .2z"/>
<path d="M105.3 140.1l2.2 1.8-2-2zM105.3 140.1l2.2 1.8-.2 .2z"/>
<path d="M105.3 131.1l2 2 .2-.2zM105.3 131.1l.2-.2 2 2z"/>
<path d="M105.3 131.1l2 2 .2-.2zM105.3 131.1l.2-.2 2 2z"/>
<path d="M105.3 120.2l2 2 .2-.2zM105.3 120.2l.2-.2 2 2z"/>
<path d="M105.3 120.2l2 2 .2-.2zM105.3 120.2l.2-.2 2 2z"/>
<path d="M327.3 140.1l2.2 1.8-2-2zM327.3 140.1l2.2 1.8-.2 .2z"/>
<path d="M327.5 136.9l-.2 .2 2.2 1.8zM327.3 137.1l2.2 1.8-.2 .2z"/>
<path d="M327.3 129l2 2 .2-.2zM327.3 129l.2-.2 2 2z"/>
<path d="M343.5 139.9l-.2 .2 2.2 1.8zM343.3 140.1l2.2 1.8-.2 .2z"/>
<path d="M343.5 139.9l-.2 .2 2.2 1.8zM343.3 140.1l2.2 1.8-.2 .2z"/>
<path d="M343.5 130.2l-.2 .2 2.2 1.8zM343.3 130.4l2.2 1.8-.2 .2z"/>
<path d="M343.9 130.2l-.2 .2 2.2 1.8zM343.7 130.4l2.2 1.8-.2 .2z"/>
<path d="M343.3 131.1l2 2 .2-.2zM343.3 131.1l.2-.2 2 2z"/>
<path d="M343.3 131.1l2 2 .2-.2zM343.3 131.1l.2-.2 2 2z"/>
<path d="M351.5 139.9l-.2 .2 2.2 1.8zM351.3 140.1l2.2 1.8-.2 .2z"/>
<path d="M351.5 139.9l-.2 .2 2.2 1.8zM351.3 140.1l2.2 1.8-.2 .2z"/>
<path d="M359.5 139.9l-.2 .2 2.2 1.8zM359.3 140.1l2.2 1.8-.2 .2z"/>
<path d="M359.5 139.9l-.2 .2 2.2 1.8zM359.3 140.1l2.2 1.8-.2 .2z"/>
<path d="M81.5 141.3l-.2 .3 2.3 1.7zM81.3 141.6l2.3 1.7-.3 .2z"/>
<path d="M89.5 140.8l-.2 .2 2.3 1.8zM89.3 141l2.3 1.8-.3 .2z"/>
<path d="M89.5 140.8l-.2 .2 2.3 1.8zM89.3 141l2.3 1.8-.3 .2z"/>
<path d="M89.3 141.6l2 1.9 .3-.2zM89.5 141.3l2.1 2-2.3-1.7z"/>
<path d="M97.3 141l2 2 .2-.2zM97.3 141l.2-.2 2 2z"/>
<path d="M105.3 141l2 2 .2-.2zM105.3 141l.2-.2 2 2z"/>
<path d="M327.3 141l2 2 .2-.2zM327.3 141l.2-.2 2 2z"/>
<path d="M343.3 141l2 2 .2-.2zM343.5 140.8l2 2-2.2-1.8z"/>
<path d="M351.3 141l2 2 .2-.2zM351.3 141l.2-.2 2 2z"/>
<path d="M359.3 141l2 2 .2-.2zM359.3 141l.2-.2 2 2z"/>
<path d="M367.3 141l2.2 1.8-2-2zM367.3 141l2.2 1.8-.2 .2z"/>
<path d="M367.3 141l2.2 1.8-2-2zM367.3 141l2.2 1.8-.2 .2z"/>
<path d="M367.3 141.6l2 1.9 .2-.2zM367.3 141.6l.2-.3 2 2z"/>
<path d="M375.3 141.6l2.2 1.7-2-2zM375.3 141.6l2.2 1.7-.2 .2z"/>
<path d="M195.3 201.6l-1.8 2.2 2-2zM193.3 203.6l2-2-1.8 2.2z"/>
<path d="M205.6 203.6l.2 .2 1.8-2.2zM207.6 201.6l.2 .2-2 2z"/>
<path d="M164.1 228.4l-1.8 2.3 2-2zM164.1 228.4l-1.8 2.3-.2-.2z"/>
<path d="M174.4 230.5l.2 .2 1.8-2.3zM176.4 228.4l.2 .3-2 2z"/>
<path d="M195.3 228.4l-1.8 2.3 2-2zM195.3 228.4l-1.8 2.3-.2-.2z"/>
<path d="M205.6 230.5l.2 .2 1.8-2.3zM207.6 228.4l.2 .3-2 2z"/>
<path d="M205.6 230.5l.2 .2 1.8-2.3zM207.6 228.4l.2 .3-2 2z"/>
<path d="M209 228.4l-1.7 2.3 2-2zM209 228.4l-1.7 2.3-.2-.2z"/>
<path d="M218.2 228.4l-1.8 2.3 2-2zM218.2 228.4l-1.8 2.3-.2-.2z"/>
<path d="M252.3 230.5l.2 .2 1.8-2.3zM254.3 228.4l.2 .3-2 2z"/>
<path d="M160.3 252.4l-1.9 2.1 .2 .2zM160.3 252.4l.3 .3-2 2z"/>
<path d="M161.3 252.4l-1.8 2.3 2-2zM161.3 252.4l-1.8 2.3-.2-.2z"/>
<path d="M161.3 252.4l-1.8 2.3 2-2zM161.3 252.4l-1.8 2.3-.2-.2z"/>
<path d="M179.2 252.4l-1.9 2.1 .2 .2zM179.2 252.4l.3 .3-2 2z"/>
<path d="M179.2 252.4l-1.9 2.1 .2 .2zM179.2 252.4l.3 .3-2 2z"/>
<path d="M179.2 244.4l-1.9 2.1 .2 .2zM179.2 244.4l.3 .3-2 2z"/>
<path d="M180.2 252.4l-1.8 2.3 2-2zM180.2 252.4l-1.8 2.3-.3-.2z"/>
<path d="M180.2 252.4l-1.8 2.3 2-2zM180.2 252.4l-1.8 2.3-.3-.2z"/>
<path d="M180.2 244.4l-1.8 2.3 2-2zM180.2 244.4l-1.8 2.3-.3-.2z"/>
<path d="M180.2 244.4l-1.8 2.3 2-2zM180.2 244.4l-1.8 2.3-.3-.2z"/>
<path d="M184.5 244.4l-2 2.1 .2 .2zM184.5 244.4l.2 .3-2 2z"/>
<path d="M184.5 244.4l-2 2.1 .2 .2zM184.5 244.4l.2 .3-2 2z"/>
<path d="M185.2 244.4l-1.8 2.3 2-2zM185.2 244.4l-1.8 2.3-.2-.2z"/>
<path d="M185.2 244.4l-1.8 2.3 2-2zM185.2 244.4l-1.8 2.3-.2-.2z"/>
<path d="M193.2 244.4l-2 2.1 .2 .2zM193.2 244.4l.2 .3-2 2z"/>
<path d="M193.2 244.4l-2 2.1 .2 .2zM193.2 244.4l.2 .3-2 2z"/>
<path d="M193.9 244.4l-1.8 2.3 2-2zM193.9 244.4l-1.8 2.3-.2-.2z"/>
<path d="M193.9 244.4l-1.8 2.3 2-2zM193.9 244.4l-1.8 2.3-.2-.2z"/>
<path d="M209 252.4l-1.9 2.1 .2 .2zM209 252.4l.3 .3-2 2z"/>
<path d="M209 244.4l-1.9 2.1 .2 .2zM209 244.4l.3 .3-2 2z"/>
<path d="M209 252.4l-1.9 2.1 .2 .2zM209 252.4l.3 .3-2 2z"/>
<path d="M209 244.4l-1.9 2.1 .2 .2zM209 244.4l.3 .3-2 2z"/>
<path d="M209.7 252.4l-1.7 2.3 2-2zM209.7 252.4l-1.7 2.3-.2-.2z"/>
<path d="M209.7 252.4l-1.7 2.3 2-2zM209.7 252.4l-1.7 2.3-.2-.2z"/>
<path d="M209.7 244.4l-1.7 2.3 2-2zM209.7 244.4l-1.7 2.3-.2-.2z"/>
<path d="M252.3 254.5l.2 .2 1.8-2.3zM254.3 252.4l.2 .3-2 2z"/>
<path d="M252.3 254.5l.2 .2 1.8-2.3zM254.3 252.4l.2 .3-2 2z"/>
<path d="M255.2 252.4l-1.8 2.3 2-2zM255.2 252.4l-1.8 2.3-.2-.2z"/>
<path d="M159.8 260.4l-2 2.1 .2 .2zM159.8 260.4l.2 .3-2 2z"/>
<path d="M159.8 268.4l-1.8 2.3 2-2zM159.8 268.4l-1.8 2.3-.2-.2z"/>
<path d="M160.3 260.4l-1.7 2.3 2-2zM160.3 260.4l-1.7 2.3-.2-.2z"/>
<path d="M160.3 260.4l-1.7 2.3 2-2zM160.3 260.4l-1.7 2.3-.2-.2z"/>
<path d="M255.2 260.4l-2 2.1 .2 .2zM255.2 260.4l.2 .3-2 2z"/>
<path d="M255.2 260.4l-2 2.1 .2 .2zM255.2 260.4l.2 .3-2 2z"/>
<path d="M255.7 268.4l-2 2.1 .2 .2zM255.7 268.4l.2 .3-2 2z"/>
<path d="M255.7 260.4l-1.8 2.3 2-2zM255.7 260.4l-1.8 2.3-.2-.2z"/>
</g>
<!-- layer: BORDER -->
<g fill="#000" stroke="#000" stroke-width=".26">
<path d="M388.4 24.5l6.6 4.5zM388.5 24.3l6.5 4.6-6.6-4.4z"/>
<path d="M388.5 24.3l6.5 4.6 .2-.2zM388.5 24.3l6.7 4.4z"/>
</g>
<!-- layer: INSULCLAD -->
<path d="M168.7 90.5h-9.8v51.9h4.4M177.2 90.5h6.8M192.5 90.5h34.1M244.7 90.5h10.1v39.5M254.8 137.9v4.5h-2.1M175.4 142.4h19.1M206.6 142.4h10.7" fill="none" stroke="#000" stroke-width=".26"/>
<!-- layer: ROOFPLAN EXIST. -->
<path d="M150.1 97.2v82.6h2M276.8 97.2v82.6h-2" fill="none" stroke="#000" stroke-width=".26"/>
<!-- layer: TEXT -->
<circle cx="227.7" cy="160.1" r="2.51" fill="none" stroke="#000" stroke-width=".26"/>
<path d="M323.7 17.6h46.6v18h-46.6z" fill="none" stroke="#f00" stroke-width=".26"/>
<text font-size="7.5" x="23.9" y="268.4">Proposed First Floor Addition</text>
<g font-size="4.5">
<text x="23.8" y="18.5">Legend</text>
<text x="199.2" y="19.4">A</text>
<text x="184.4" y="108.2">WIR</text>
<text x="169.8" y="118.5">Ens</text>
<text x="233.5" y="118.8">Bed 1</text>
<text x="199.2" y="191">A</text>
<text x="28.2" y="283.6">MR M AND MRS A PERCY</text>
<text x="143.3" y="283.6">22 NAREEN PARADE, NORTH NARRABEEN NSW 2101</text>
<text x="293.2" y="283.9">1:100</text>
<text x="322.3" y="283.9">4 OF 8</text>
<text x="354.2" y="283.8">7769</text>
<text x="377.2" y="283.7">L</text>
</g>
<text font-size="3.2" x="366" y="283.8">/16</text>
<g font-size="2.6">
<text x="380.4" y="16.6">M.N.</text>
<text x="32.5" y="25.7">DP</text>
<text x="45.7" y="26">Downpipe</text>
<text x="200.8" y="25.3">9590 O/A</text>
<text x="382.9" y="24.7">T.N.</text>
<text x="34.8" y="32.3">s</text>
<text x="45.8" y="32.7">Smoke Detector</text>
<text x="150.9" y="33.6">55</text>
<text x="197" y="33.3">9480 O/A Frame</text>
<text x="268.8" y="33.5">55</text>
<text x="147.7" y="36.5">Cladding</text>
<text x="155.1" y="41.5">90</text>
<text x="165.6" y="41.5">1810</text>
<text x="177.2" y="38.4">90</text>
<text x="184.5" y="41.5">1840</text>
<text x="193.2" y="41.3">70</text>
<text x="203.8" y="41.4">1870</text>
<text x="218.6" y="41.4">70</text>
<text x="232.1" y="41.5">3550</text>
<text x="265" y="41.2">90</text>
<text x="265.6" y="36.5">Cladding</text>
<text x="200.4" y="49.4">970</text>
<text x="201.1" y="53.3">SW</text>
<text x="209.6" y="49.4">70</text>
<text x="227.7" y="49.5">4450</text>
<text x="265.5" y="49.5">90</text>
<text x="161.4" y="57.5">905</text>
<text x="170.4" y="57.5">905</text>
<text x="185.7" y="57.5">905</text>
<text x="187.2" y="54.5">=</text>
<text x="193.7" y="57.5">90</text>
<text x="200.7" y="57.5">855</text>
<text x="232.1" y="57.5">2465</text>
<text x="234.5" y="54.5">=</text>
<text x="171.1" y="61.3">SO</text>
<text x="186.4" y="61.3">SO</text>
<text x="201.4" y="61.3">SO</text>
<text x="233.8" y="61.3">SO</text>
<text x="171.7" y="68.9">W1</text>
<text x="186.2" y="68.9">W2</text>
<text x="200.4" y="68.9">W3</text>
<text x="238.5" y="68.9">W4</text>
<text x="161.4" y="77.5">Obscure Toughened</text>
<text x="166.3" y="74.6">AAW 0608</text>
<text x="182.3" y="74.6">AAW 0608</text>
<text x="186.5" y="77.5">Obs</text>
<text x="196.4" y="77.5">backdoor No.7</text>
<text x="199.5" y="74.6">Corinthian</text>
<text x="233.8" y="74.6">ASW 1318</text>
<text x="265.3" y="77.6">Provide R2.0 soundscreen insulation</text>
<text x="215.7" y="79.5">Future</text>
<text x="215.8" y="82.5">&quot;Catwalk&quot;</text>
<text x="265.3" y="80.5">batts to external walls of the master</text>
<text x="265.3" y="83.4">bedroom</text>
<text x="89.5" y="86" transform="rotate(-90 89.5 86)">55</text>
<text x="92.4" y="89.2" transform="rotate(-90 92.4 89.2)">Cladding</text>
<text x="105.4" y="89.7" transform="rotate(-90 105.4 89.7)">90</text>
<text x="149.2" y="89">DP &amp;</text>
<text x="215.7" y="85.4">by owner</text>
<text x="343.4" y="90" transform="rotate(-90 343.4 90)">90</text>
<text x="367.5" y="86.6" transform="rotate(-90 367.5 86.6)">55</text>
<text x="370.4" y="89.8" transform="rotate(-90 370.4 89.8)">Cladding</text>
<text x="97.1" y="90.2" transform="rotate(-90 97.1 90.2)">90</text>
<text x="143.8" y="91.9">Spreader</text>
<text x="200.3" y="93.8">720</text>
<text x="258" y="91.7">DP &amp;</text>
<text x="258.1" y="94.6">Spreader</text>
<text x="351" y="90.6" transform="rotate(-90 351 90.6)">90</text>
<text x="359.4" y="90.7" transform="rotate(-90 359.4 90.7)">90</text>
<text x="192.2" y="98.4" transform="rotate(-90 192.2 98.4)">750</text>
<text x="196.1" y="98.1" transform="rotate(-90 196.1 98.1)">Min.</text>
<text x="201.8" y="97.2">Dn</text>
<text x="211.2" y="99.4">s</text>
<text x="218.3" y="97">820</text>
<text x="351.4" y="99.5" transform="rotate(-90 351.4 99.5)">980</text>
<text x="119.3" y="104.2">Replace exist.</text>
<text x="119.4" y="107.1">gutter</text>
<text x="285.4" y="104.2">Replace exist.</text>
<text x="285.5" y="107.1">gutter</text>
<text x="351.3" y="106.8" transform="rotate(-90 351.3 106.8)">70</text>
<text x="105.4" y="109.7" transform="rotate(-90 105.4 109.7)">2920</text>
<text x="211.5" y="110.4">Provide</text>
<text x="211.6" y="113.3">continuous</text>
<text x="347.5" y="113.6" transform="rotate(-90 347.5 113.6)">SW</text>
<text x="97.4" y="120" transform="rotate(-90 97.4 120)">4900</text>
<text x="211.5" y="116.2">handrail</text>
<text x="343.7" y="115.1" transform="rotate(-90 343.7 115.1)">3910</text>
<text x="359.4" y="120" transform="rotate(-90 359.4 120)">4900</text>
<text x="81.2" y="122.6" transform="rotate(-90 81.2 122.6)">5190 O/A</text>
<text x="102" y="122.5" transform="rotate(-90 102 122.5)">70</text>
<text x="185.2" y="122.7" transform="rotate(45 185.2 122.7)">720</text>
<text x="351.4" y="125.2" transform="rotate(-90 351.4 125.2)">3850</text>
<text x="375.2" y="122.6" transform="rotate(-90 375.2 122.6)">5190 O/A</text>
<text x="89.2" y="126.4" transform="rotate(-90 89.2 126.4)">5080 O/A Frame</text>
<text x="105.4" y="128.8" transform="rotate(-90 105.4 128.8)">920</text>
<text x="109.2" y="130.1" transform="rotate(-90 109.2 130.1)">SW/LIN</text>
<text x="182" y="129" transform="rotate(-90 182 129)">Linen</text>
<text x="226.6" y="130.4">Provide 10mm</text>
<text x="340.7" y="130.6" transform="rotate(-90 340.7 130.6)">70</text>
<text x="367.2" y="126.4" transform="rotate(-90 367.2 126.4)">5080 O/A Frame</text>
<text x="102.1" y="133.4" transform="rotate(-90 102.1 133.4)">70</text>
<text x="119.3" y="133.9">Line of new ridge</text>
<text x="226.7" y="136.3">plasterboard linings to</text>
<text x="226.7" y="133.4">&quot;Soundcheck&quot; gypsum</text>
<text x="285.4" y="133.9">Line of new ridge</text>
<text x="310.9" y="134.1">W5</text>
<text x="331.2" y="137.3" transform="rotate(-90 331.2 137.3)">SO</text>
<text x="105.4" y="139.1" transform="rotate(-90 105.4 139.1)">920</text>
<text x="172.6" y="139.1">720</text>
<text x="202.3" y="139.1">720</text>
<text x="226.6" y="139.2">internal walls</text>
<text x="319.3" y="140" transform="rotate(-90 319.3 140)">ASW 1310</text>
<text x="327.3" y="139.2" transform="rotate(-90 327.3 139.2)">1145</text>
<text x="327.4" y="142.6" transform="rotate(-90 327.4 142.6)">390</text>
<text x="343.4" y="139.1" transform="rotate(-90 343.4 139.1)">920</text>
<text x="97.8" y="146.4" transform="rotate(-90 97.8 146.4)">90</text>
<text x="105.4" y="146" transform="rotate(-90 105.4 146)">90</text>
<text x="343.4" y="146.1" transform="rotate(-90 343.4 146.1)">90</text>
<text x="351.4" y="146.1" transform="rotate(-90 351.4 146.1)">90</text>
<text x="359.4" y="146.4" transform="rotate(-90 359.4 146.4)">90</text>
<text x="367.5" y="149.9" transform="rotate(-90 367.5 149.9)">55</text>
<text x="89.5" y="150.3" transform="rotate(-90 89.5 150.3)">55</text>
<text x="92.4" y="153.5" transform="rotate(-90 92.4 153.5)">Cladding</text>
<text x="119.3" y="154.2">New barge cap over</text>
<text x="285.4" y="154.2">New barge cap over</text>
<text x="370.4" y="153.1" transform="rotate(-90 370.4 153.1)">Cladding</text>
<text x="119.4" y="157.1">exist. verge</text>
<text x="211.6" y="161.1">W9</text>
<text x="226.8" y="161">1</text>
<text x="285.5" y="157.1">exist. verge</text>
<text x="207.2" y="166.8">CLW 1312</text>
<text x="212.4" y="169.7">=</text>
<text x="285.4" y="185.1">Line of Existing</text>
<text x="165.8" y="192">New gutter</text>
<text x="285.5" y="188.1">Ground Floor below</text>
<text x="285.5" y="191">shown dotted.</text>
<text x="0" y="194.3">ector - Existing</text>
<text x="196.8" y="201.6">1230</text>
<text x="199.5" y="198.7">=</text>
<text x="214.2" y="203.3">Internal louvre window</text>
<text x="198.7" y="205.4">SO</text>
<text x="214.3" y="206.2">between hall &amp; stairwell</text>
<text x="167.8" y="214.6">W8</text>
<text x="199" y="214.6">W7</text>
<text x="234.3" y="214.6">W6</text>
<text x="163.1" y="220.4">ASW 0912</text>
<text x="194.3" y="220.4">ASW 1312</text>
<text x="225.1" y="220.4">ASW 1336 Special</text>
<text x="158.2" y="223.3">Obscure Toughened</text>
<text x="168.3" y="225.6">=</text>
<text x="204.5" y="224.8">120</text>
<text x="234.2" y="225.6">=</text>
<text x="165.6" y="228.5">1265</text>
<text x="167.5" y="232.3">SO</text>
<text x="196.8" y="228.5">1265</text>
<text x="198.7" y="232.3">SO</text>
<text x="231.9" y="228.5">3655</text>
<text x="233.5" y="232.3">SO</text>
<text x="182.1" y="238.9">70</text>
<text x="190.8" y="238.9">70</text>
<text x="206.7" y="239">70</text>
<text x="173.7" y="244.5">90</text>
<text x="179" y="241.2">400</text>
<text x="185.6" y="244.5">900</text>
<text x="196.8" y="244.5">1440</text>
<text x="197.2" y="248.3">S/Well</text>
<text x="155.2" y="252.5">90</text>
<text x="165.6" y="252.5">1810</text>
<text x="180.1" y="252.5">90</text>
<text x="190.2" y="252.5">2880</text>
<text x="209.9" y="252.4">70</text>
<text x="227.7" y="252.5">4450</text>
<text x="265.2" y="252.5">90</text>
<text x="147.7" y="263.5">Cladding</text>
<text x="150.9" y="260.6">55</text>
<text x="197" y="260.3">9480 O/A Frame</text>
<text x="265.6" y="263.5">Cladding</text>
<text x="268.8" y="260.6">55</text>
<text x="200.8" y="268.3">9590 O/A</text>
<text x="19.6" y="283.8">FOR:</text>
<text x="137.2" y="283.6">AT:</text>
<text x="282.9" y="283.9">SCALE:</text>
<text x="311.5" y="283.9">SHEET:</text>
<text x="340.7" y="283.9">JOB NO:</text>
</g>
<g font-size="2.2">
<text x="204.5" y="96.1">17</text>
<text x="204.5" y="101.3">16</text>
<text x="204.5" y="106.1">14</text>
<text x="204.5" y="103.7">15</text>
<text x="204.5" y="113.3">11</text>
<text x="204.5" y="110.9">12</text>
<text x="204.5" y="108.5">13</text>
<text x="204.5" y="115.7">10</text>
<text x="205.8" y="118.1">9</text>
<text x="205.8" y="125">7</text>
<text x="205.9" y="120.6">8</text>
<text x="193.3" y="130.3">3</text>
<text x="195.8" y="130.3">4</text>
<text x="198.2" y="130.3">5</text>
<text x="203.7" y="130.3">6</text>
</g>
<g font-size="2" fill="#545454">
<text x="325" y="20.9">All recommendations outlined in the “Risk</text>
<text x="325" y="23.5">Analysis &amp; Management For Proposed First</text>
<text x="324.9" y="26">Floor Addition at 22 Nareen Parade North</text>
<text x="324.9" y="28.7">Narrabeen” Prepared by Jack Hodgson</text>
<text x="324.9" y="33.8">implemented as required by owner.</text>
<text x="325" y="31.2">Consultants Pty Ltd Dated 5/7/16 are to</text>
</g>
</svg>
